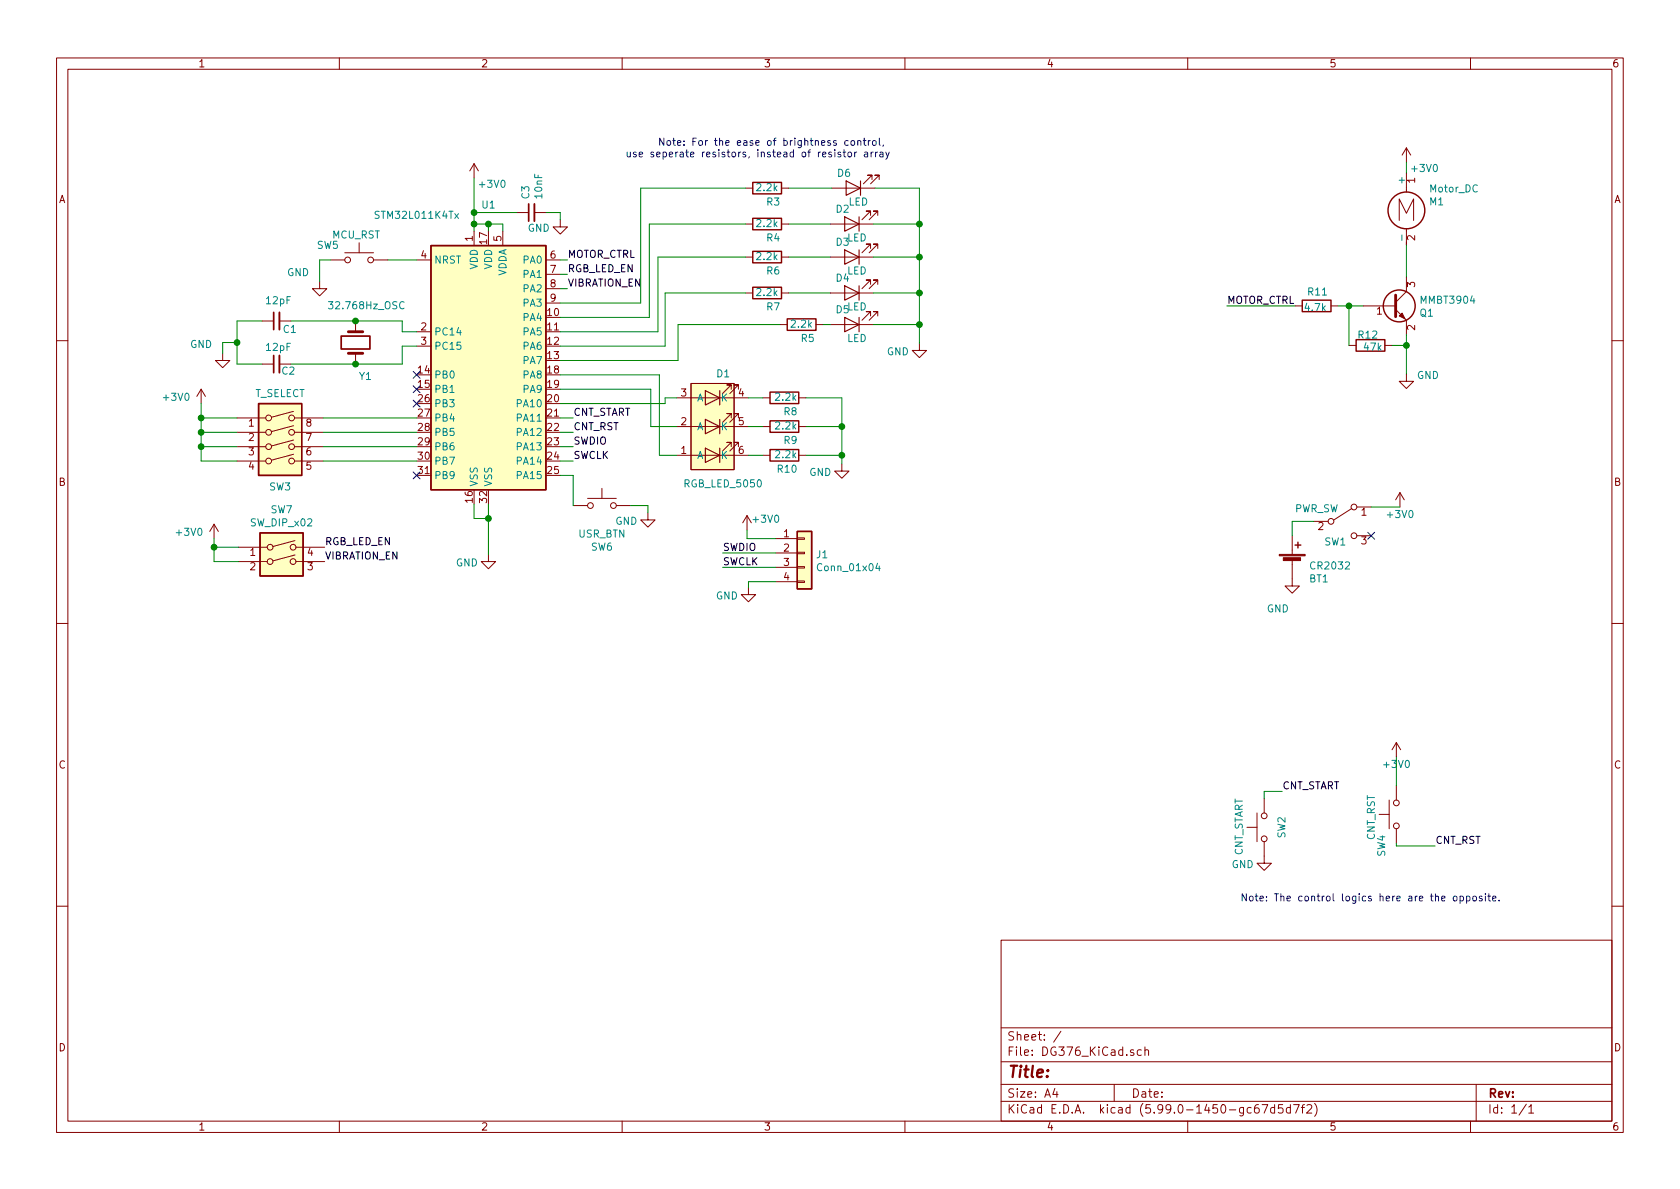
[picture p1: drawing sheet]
<svg xmlns="http://www.w3.org/2000/svg" width="297mm" height="210mm" viewBox="0 0 297 210" stroke-linecap="round" stroke-linejoin="round" font-family="sans-serif">
<g fill="none" stroke="#840000" stroke-width=".18">
<path d="M10 10.2h277v190.1h-277zM12 12.2h273v186.1h-273zM60 10.2v2M110 10.2v2M160 10.2v2M210 10.2v2M260 10.2v2M83.8 29l-.7 1.2M83.8 29v2.5M83.8 29l.8 1.2M91.4 37.6h2.1M94.5 37.6h2"/>
<path d="M99.1 38.9v1.2h1.2l-1.2 1.3-1.3-1.3h1.3M131.8 39.6h1.3M131.8 33.3h1.3M138.2 39.6h1.2M138.2 33.3h1.2M146.8 39.6h7.6M147.1 33.3h7.6M153.9 38.1v-.8h-.7h.7l-1.5 1.6M154.2 31.7v-.7h-.8h.8l-1.5 1.5M155.2 38.1v-.8h-.8h.8l-1.5 1.6M155.4 31.7v-.7h-.7h.7l-1.5 1.5M247.4 39v-3.8l1.3 2.5 1.2-2.5v3.8"/>
<path d="M248.7 26.2l-.8 1.2M248.7 26.2v2.5M248.7 30.6v3.4M248.7 26.2l.7 1.2M46.4 56.8h2M49.4 56.8h2M56.5 49.8v1.2h1.3l-1.3 1.3-1.3-1.3h1.3M58.4 46h2.6M61 44.7h5M62.9 56.8v1.9M63.5 42.9v1.8M66 46h2.6"/>
<path d="M73.7 46h2.5M73.7 58.7h2.5M83.8 40.9v2.5M88.9 40.9v2.5M96.5 46h2.6M96.5 48.5h2.6M96.5 51h2.6M96.5 53.6h2.6M96.5 58.7h2.6M131.8 45.5h1.3M131.8 51.8h1.3M137.9 57.4h1.3"/>
<path d="M138.2 45.5h1.2M138.2 51.8h1.2M144.3 57.4h1.2M146.8 45.5h7.6M146.8 51.8h7.6M146.8 57.4h7.6M153.9 50.3v-.8h-.7h.7l-1.5 1.5M153.9 55.9v-.8h-.7h.7l-1.5 1.5M153.9 43.9v-.7h-.7h.7l-1.5 1.5M155.2 50.3v-.8h-.8h.8l-1.5 1.5M155.2 55.9v-.8h-.8h.8l-1.5 1.5M155.2 43.9v-.7h-.8h.8l-1.5 1.5"/>
<path d="M229 54.1h1.3M235.3 54.1h1.3M241 54.1h5.8M246.8 54.7l1.9 1.9v2.6M248.7 40.5v2.8M248.7 49v2.6l-1.9 1.9M10 60.2h2M35.6 68.8l-.8 1.3M35.6 68.8v2.6M35.6 68.8l.7 1.3M39.4 62.5v1.2h1.2l-1.2 1.3-1.3-1.3h1.3M41.9 73.9h5.1"/>
<path d="M41.9 76.4h5.1M41.9 79h5.1M46.4 64.4h2M51.9 77.8l-3.9 1.1M51.9 75.3l-3.9 1M51.9 72.7l-3.9 1.1M52.1 73.9h5M52.1 76.4h5M52.1 79h5M62.9 62.5v1.9M73.7 61.2h2.5M96.5 73.9h2.6"/>
<path d="M119.6 75.4h12.7M119.6 70.4h12.7M122.2 67.8h7.6v15.3h-7.6zM129.3 79v-.8h-.8h.8l-1.5 1.6M129.3 73.9v-.8h-.8h.8l-1.5 1.6M129.3 68.8v-.7h-.8h.8l-1.5 1.5M130.6 79v-.8h-.8h.8l-1.6 1.6M130.6 73.9v-.8h-.8h.8l-1.6 1.6M130.6 68.8v-.7h-.8h.8l-1.6 1.5M134.9 75.4h1.2M134.9 70.4h1.2M141.2 75.4h1.3"/>
<path d="M141.2 70.4h1.3M162.6 60.7v1.3h1.2l-1.2 1.2-1.3-1.2h1.3M238.5 61.1h1.3M244.9 61.1h1.2M248.7 66.2v1.2h1.2l-1.2 1.3-1.3-1.3h1.3M285 60.2h2M37.8 92.7l-.7 1.3M37.8 92.7v2.5M37.8 92.7l.8 1.3M41.9 81.5h5.1M42.2 96.8h5M42.2 99.3h5"/>
<path d="M51.9 80.3l-3.9 1.1M52.1 81.5h5M52.1 98.1l-3.8 1.1M52.1 95.6l-3.8 1M52.3 96.8h5.1M52.3 99.3h5.1M73.7 84.1h2.5M86.4 98v1.3h1.2l-1.2 1.3-1.3-1.3h1.3M101.3 89.4h2.6M103.9 88.1h5.1M106.4 86.4v1.7M109 89.4h2.5"/>
<path d="M114.6 90.7v1.2h1.2l-1.2 1.3-1.3-1.3h1.3M119.6 80.5h12.7M132.1 91.2l-.8 1.3M132.1 91.2v2.5M132.1 91.2l.7 1.3M134.9 80.5h1.2M137.2 95.2h3.8M137.2 97.8h3.8M141 95.1h1.2v.3h-1.2zM141 97.7h1.2v.2h-1.2zM141.2 80.5h1.3M148.8 82v1.3h1.3l-1.3 1.3-1.2-1.3h1.2"/>
<path d="M228.5 99.1v4.5h1.2l-1.2 1.3-1.3-1.3h1.3M228.5 94.7v3.3M232.3 92.2h2.5M239 89.9l-3.2 2M239.9 89.7h2.5M239.9 94.7h2.5M247.5 87.1l-.7 1.3M247.5 87.1v2.6M247.5 87.1l.8 1.3M10 110.2h2M132.3 103.9v1.3h1.3l-1.3 1.2-1.2-1.2h1.2M137.2 100.3h3.8"/>
<path d="M137.2 102.9h3.8M141 102.7h1.2v.3h-1.2zM141 100.2h1.2v.3h-1.2zM285 110.2h2M246.9 131.3l-.8 1.3M246.9 131.3v2.6M246.9 138.9v2.6M246.9 131.3l.7 1.3M220.5 146.3h1.7M222.2 143.8v5M223.5 148.8v3.8h1.3l-1.3 1.3-1.3-1.3h1.3M223.5 141.2v2.6"/>
<path d="M243.8 144h1.8M245.6 141.5v5.1M246.9 146.6v2.5M10 160.2h2M177 166.3h108v32h-108zM285 160.2h2M60 198.3v2M110 198.3v2M160 198.3v2M177 194.8h108M177 191.8h108M177 187.8h108"/>
<path d="M177 181.8h108M186.5 192.5l-.4 1h1M186.9 193v1M187.6 182.4l-1.3 1.9M197 191.8v3M200.4 185.7l-.3-.1-.2 .2v.3l.5 .1v.4h-.5M201.8 185.7l-.4-.1-.3 .3v.4l.1 .3h.6M202.4 185.8l.2-.2 .4 .1 .1 .9M202.4 185.1v1.5M210 198.3v2M222.5 195.3a.59 .59 0 0 0-.7 .7v.5l.1 .3h.5l.2-.1v-.5l-.1-.2-.4-.1-.3 .3M223.1 195.3h1l-.6 1.5"/>
<path d="M225.4 195.9l-.5-.1-.3 .3v.4l.2 .3h.6M225.4 195.3v1.5M226.8 195.3h-.7l-.1 .7 .2-.1 .5 .1 .2 .2-.1 .5-.2 .1-.6-.1M228.1 195.9l-.4-.1-.3 .3v.4l.2 .3h.5M228.1 195.3v1.5M228.7 195.3h1l-.6 1.5M230.1 195.8h.5M230.6 195.3l-.3 .2v1.3M231.1 195.5l.5-.2 .3 .2v.3l-.9 1h.9M232.4 195.1a1.72 1.72 0 0 1 0 2.3M260 198.3v2M261 191.8v6.5"/>
<path d="M269.9 195.3l-1.3 1.9M270.3 195.8l.4-.5v1.5M270.3 196.8h.9"/>
<circle cx="61.5" cy="46" r=".51"/>
<circle cx="65.5" cy="46" r=".51"/>
<circle cx="47.5" cy="79" r=".51"/>
<circle cx="47.5" cy="73.9" r=".51"/>
<circle cx="47.5" cy="76.4" r=".51"/>
<circle cx="51.6" cy="79" r=".51"/>
<circle cx="51.6" cy="76.4" r=".51"/>
<circle cx="51.6" cy="73.9" r=".51"/>
<circle cx="47.5" cy="81.5" r=".51"/>
<circle cx="47.8" cy="99.3" r=".51"/>
<circle cx="47.8" cy="96.8" r=".51"/>
<circle cx="51.6" cy="81.5" r=".51"/>
<circle cx="51.8" cy="99.3" r=".51"/>
<circle cx="51.8" cy="96.8" r=".51"/>
<circle cx="104.4" cy="89.4" r=".51"/>
<circle cx="108.5" cy="89.4" r=".51"/>
<circle cx="235.3" cy="92.2" r=".51"/>
<circle cx="239.4" cy="94.7" r=".51"/>
<circle cx="239.4" cy="89.7" r=".51"/>
<circle cx="223.5" cy="148.3" r=".51"/>
<circle cx="223.5" cy="144.3" r=".51"/>
<circle cx="246.9" cy="142" r=".51"/>
<circle cx="246.9" cy="146" r=".51"/>
</g>
<g fill="none" stroke="#840000" stroke-width=".25">
<path d="M133.1 32.3h5.1v2h-5.1zM133.1 38.6h5.1v2h-5.1zM76.2 43.4h20.3v43.2h-20.3zM133.1 44.4h5.1v2.1h-5.1zM133.1 50.8h5.1v2h-5.1zM139.2 56.4h5.1v2h-5.1zM230.3 53.1h5v2h-5zM45.7 71.4h7.6v12.7h-7.6zM136.1 79.5h5.1v2h-5.1zM136.1 74.4h5.1v2h-5.1zM136.1 69.3h5.1v2.1h-5.1zM239.8 60.1h5.1v2h-5.1z"/>
<path d="M46 94.2h7.6v7.6h-7.6zM141 94h2.5v10.1h-2.5zM229 96.4h1M229.5 95.9v1"/>
<circle cx="248.7" cy="37.2" r="3.3"/>
<circle cx="247.4" cy="54.1" r="2.82"/>
</g>
<g fill="#ffffc2" stroke="#ffffc2" stroke-width=".18">
<path d="M141 94h2.5v10.1h-2.5z"/>
<path d="M122.2 67.8h7.6v15.3h-7.6z"/>
<path d="M46 94.2h7.6v7.6h-7.6z"/>
<path d="M76.2 43.4h20.3v43.2h-20.3z"/>
<path d="M45.7 71.4h7.6v12.7h-7.6z"/>
</g>
<path d="M80.4 37.8l.7 .8M81.1 37.8l-.7 .8M155.2 99.6l-.3 .9h.7M155.5 100.1v.8" fill="none" stroke="#008484" stroke-width=".18"/>
<g fill="none" stroke="#840000" stroke-width=".2">
<path d="M149.4 38.3l2.5 1.3-2.5 1.3zM149.6 32l2.5 1.3-2.5 1.2zM151.9 38.3v2.6M152.1 32v2.5M149.4 50.5l2.5 1.3-2.5 1.3zM149.4 56.1l2.5 1.3-2.5 1.3zM149.4 44.2l2.5 1.3-2.5 1.2zM151.9 44.2v2.5M151.9 50.5v2.6M151.9 56.1v2.6M124.7 79.2l2.6 1.3-2.6 1.3zM124.7 74.2l2.6 1.2-2.6 1.3z"/>
<path d="M124.7 69.1l2.6 1.3-2.6 1.2zM127.3 69.1v2.5M127.3 74.2v2.5M127.3 79.2v2.6"/>
</g>
<path d="M93.5 36.1v3M48.4 55.2v3.1M60.3 59.4h5.1v2.3h-5.1zM48.4 62.9v3" fill="none" stroke="#840000" stroke-width=".3"/>
<path d="M61.6 58.7h2.5M246.8 52.2v3.8M61.6 62.5h2.5" fill="none" stroke="#840000" stroke-width=".51"/>
<path d="M94.5 36.1v3M49.4 55.2v3.1M49.4 62.9v3" fill="none" stroke="#840000" stroke-width=".33"/>
<g fill="#840000" stroke="#840000" stroke-width=".18">
<path d="M247.4 55.9l.5-.5 .5 1z"/>
<path d="M226.2 98h4.6v.3h-4.6z"/>
<path d="M226.9 98.6h3v.5h-3z"/>
</g>
<g fill="none" stroke="#0000c2" stroke-width=".18">
<path d="M110.9 26.9l.1 .8h.3l.1-.1M111.4 26.9v.8M112.5 27l-.3-.1-.2 .2v.2l.5 .1v.3h-.5M113 27.3l.6-.1v-.2l-.4-.1-.2 .2 .1 .6h.5M115.6 27l-.3-.1-.2 .2v.2l.5 .1v.3h-.5M116.1 27.3l.6-.1-.1-.2-.3-.1-.2 .2 .1 .6h.4M117.4 24.4v1.3l-.8-1.3v1.3M118 24.9h.3l.3 .2v.4l-.3 .2-.3-.1-.1-.1zM118.9 24.9h.5M119.1 24.4v1.1l.3 .2M119.8 25.3l.6-.1-.1-.3h-.3l-.2 .1v.6h.5M120.9 25.6v.1"/>
<path d="M120.9 24.9v.1M154.3 25l.2-.1 .4 .1v.5l-.1 .1-.3 .1-.2-.1zM155.2 26.9l-.4 .2M155.5 24.4v1.1l.2 .2M155.6 27h.5v.7M156.1 27.2l-.4 .1-.2 .1 .2 .3h.4M156.2 25.6l-.1 .3M156.6 26.9l.3 .8M157.2 26.9l-.4 1.1-.2 .2M220.4 158v1.3l-.8-1.3v1.3M221 158.6l.1-.1 .4 .1 .1 .5-.2 .2h-.3l-.1-.1zM221.9 158.5h.5"/>
<path d="M222.1 158v1.1l.3 .2M222.8 158.9l.6-.1-.1-.3h-.3l-.2 .2v.6h.5M223.9 159.2v.1M223.9 158.5v.2M225.3 158h.7M225.7 158v1.3M263.1 158.5h.4M263.2 158v1.1l.3 .2M263.9 158.9l.6-.1-.1-.3h-.3l-.2 .2 .1 .6h.4M265.1 159.2v.1"/>
</g>
<g fill="none" stroke="#008400" stroke-width=".18">
<path d="M83.8 39.6h5.1v1.3M83.8 37.6h7.6M83.8 31.5v9.4M86.4 39.6v1.3M96.5 37.6h2.6v1.3M131.8 39.6h-17v16.5h-15.7M131.8 33.3h-18.5v20.3h-14.2M139.4 39.6h7.4M139.4 33.3h7.7M154.4 39.6h8.2M154.7 33.3h7.9v27.4M248.7 28.7v1.9"/>
<path d="M46.4 56.8h-4.5v7.6h4.5M51.4 56.8h19.7v1.9h2.6M58.4 46h-1.9v3.8M68.6 46h5.1M99.1 46h1.2M99.1 48.5h1.2M99.1 51h1.2M131.8 51.8h-14.2v9.4h-18.5M131.8 45.5h-15.5v13.2h-17.2M137.9 57.4h-18v6.3h-20.8M139.4 45.5h7.4M139.4 51.8h7.4"/>
<path d="M145.5 57.4h1.3M154.4 57.4h8.2M154.4 45.5h8.2M154.4 51.8h8.2M216.9 54.1h12.1M236.6 54.1h4.4M238.5 54.1v7M248.7 43.3v5.7M248.7 59.2v7M35.6 73.9h6.3M35.6 76.4h6.3M35.6 79h6.3"/>
<path d="M35.6 71.4v10.1h6.3M41.9 60.6h-2.5v1.9M57.1 73.9h16.6M57.1 76.4h16.6M57.1 79h16.6M73.7 61.2h-2.6v3.2h-19.7M99.1 68.8h16v6.6h4.5M99.1 73.9h2.2M99.1 66.3h17.5v14.2h3M99.1 76.4h2.2M99.1 79h2.2M119.6 70.4h-2v1h-18.5"/>
<path d="M132.3 75.4h2.6M132.3 70.4h2.6M142.5 75.4h6.3M142.5 70.4h6.3v11.6M246.1 61.1h2.6M37.8 95.2v4.1h4.4M37.8 96.8h4.4M57.1 81.5h16.6M83.8 89.1v2.6h2.6M86.4 89.1v8.9M99.1 81.5h2.2M99.1 84.1h2.2v5.3"/>
<path d="M111.5 89.4h3.1v1.3M127.8 97.8h9.4M132.1 93.7v1.5h5.1M132.3 80.5h2.6M142.5 80.5h6.3M232.3 92.2h-3.8v2.5M242.4 89.7h5.1M127.8 100.3h9.4M137.2 102.9h-4.9v1M226.7 139.9h-3.2v1.3M246.9 133.9v5M246.9 149.1v.5h6.8"/>
</g>
<path d="M73.1 65.7l1.2 1.2M73.1 68.2l1.2 1.2M73.1 70.8l1.2 1.2M74.3 65.7l-1.2 1.2M74.3 68.2l-1.2 1.2M74.3 70.8l-1.2 1.2M73.1 83.5l1.2 1.2M74.3 83.5l-1.2 1.2M241.8 94.1l1.3 1.2M243.1 94.1l-1.3 1.2" fill="none" stroke="#000084" stroke-width=".18"/>
<g fill="#008400" stroke="#008400" stroke-width=".18">
<circle cx="148.8" cy="80.5" r=".51"/>
<circle cx="148.8" cy="75.4" r=".51"/>
<circle cx="35.6" cy="76.4" r=".51"/>
<circle cx="35.6" cy="79" r=".51"/>
<circle cx="41.9" cy="60.6" r=".51"/>
<circle cx="35.6" cy="73.9" r=".51"/>
<circle cx="37.8" cy="96.8" r=".51"/>
<circle cx="83.8" cy="39.6" r=".51"/>
<circle cx="62.9" cy="56.8" r=".51"/>
<circle cx="86.4" cy="39.6" r=".51"/>
<circle cx="83.8" cy="37.6" r=".51"/>
<circle cx="86.4" cy="91.7" r=".51"/>
<circle cx="162.6" cy="57.4" r=".51"/>
<circle cx="238.5" cy="54.1" r=".51"/>
<circle cx="248.7" cy="61.1" r=".51"/>
<circle cx="62.9" cy="64.4" r=".51"/>
<circle cx="162.6" cy="45.5" r=".51"/>
<circle cx="162.6" cy="39.6" r=".51"/>
<circle cx="162.6" cy="51.8" r=".51"/>
</g>
<text font-size="2.8" fill="#840000" x="178" y="190.6">Title:</text>
<g font-size="2.1" fill="#840000">
<text x="178" y="184">Sheet: /</text>
<text x="178" y="186.7">File: DG376_KiCad.sch</text>
<text x="178" y="196.9">KiCad E.D.A. kicad (5.99.0-1450-gc67d5d7f2)</text>
<text x="178" y="194.1">Size: A4</text>
<text x="200" y="194.1">Date:</text>
<text x="263" y="194.1">Rev:</text>
<text x="263" y="196.9">Id: 1/1</text>
</g>
<g font-size="1.8" fill="#840000">
<text x="35" y="11.9">1</text>
<text x="85" y="11.9">2</text>
<text x="135" y="11.9">3</text>
<text x="185" y="11.9">4</text>
<text x="235" y="11.9">5</text>
<text x="285" y="11.9">6</text>
<text x="10.3" y="35.9">A</text>
<text x="250.2" y="32.4" transform="rotate(-90 250.2 32.4)">1</text>
<text x="285.3" y="35.9">A</text>
<text x="74.4" y="45.7">4</text>
<text x="83.6" y="42.7" transform="rotate(-90 83.6 42.7)">1</text>
<text x="86.1" y="43.1" transform="rotate(-90 86.1 43.1)">17</text>
<text x="88.6" y="42.7" transform="rotate(-90 88.6 42.7)">5</text>
<text x="97.3" y="45.7">6</text>
<text x="250.2" y="42.5" transform="rotate(-90 250.2 42.5)">2</text>
<text x="97.3" y="48.3">7</text>
<text x="97.3" y="50.8">8</text>
<text x="97.3" y="53.3">9</text>
<text x="250.2" y="50.8" transform="rotate(-90 250.2 50.8)">3</text>
<text x="74.4" y="58.4">2</text>
<text x="96.8" y="55.9">10</text>
<text x="96.8" y="58.4">11</text>
<text x="243.4" y="55.6">1</text>
<text x="250.2" y="58.4" transform="rotate(-90 250.2 58.4)">2</text>
<text x="74.4" y="61">3</text>
<text x="96.8" y="61">12</text>
<text x="96.8" y="63.5">13</text>
<text x="73.9" y="66">14</text>
<text x="73.9" y="68.6">15</text>
<text x="73.9" y="71.1">26</text>
<text x="96.8" y="71.1">20</text>
<text x="96.8" y="66">18</text>
<text x="96.8" y="68.6">19</text>
<text x="120.4" y="70.1">3</text>
<text x="130.6" y="70.1">4</text>
<text x="44" y="75.4">1</text>
<text x="44" y="78">2</text>
<text x="54.1" y="78">7</text>
<text x="54.1" y="75.4">8</text>
<text x="73.9" y="73.7">27</text>
<text x="73.9" y="76.2">28</text>
<text x="96.8" y="73.7">21</text>
<text x="96.8" y="76.2">22</text>
<text x="120.4" y="75.2">2</text>
<text x="130.6" y="75.2">5</text>
<text x="44" y="80.5">3</text>
<text x="44" y="83.1">4</text>
<text x="54.1" y="83.1">5</text>
<text x="54.1" y="80.5">6</text>
<text x="73.9" y="78.7">29</text>
<text x="73.9" y="81.3">30</text>
<text x="73.9" y="83.8">31</text>
<text x="96.8" y="78.7">23</text>
<text x="96.8" y="81.3">24</text>
<text x="96.8" y="83.8">25</text>
<text x="120.4" y="80.3">1</text>
<text x="130.6" y="80.3">6</text>
<text x="10.3" y="85.9">B</text>
<text x="83.6" y="88.9" transform="rotate(-90 83.6 88.9)">16</text>
<text x="86.1" y="88.9" transform="rotate(-90 86.1 88.9)">32</text>
<text x="285.3" y="85.9">B</text>
<text x="138.6" y="95">1</text>
<text x="233.1" y="93.7">2</text>
<text x="240.7" y="91.2">1</text>
<text x="44.2" y="98.3">1</text>
<text x="44.2" y="100.8">2</text>
<text x="54.4" y="100.8">3</text>
<text x="54.4" y="98.3">4</text>
<text x="138.6" y="97.5">2</text>
<text x="138.6" y="100.1">3</text>
<text x="240.7" y="96.3">3</text>
<text x="138.6" y="102.6">4</text>
<text x="10.3" y="135.9">C</text>
<text x="285.3" y="135.9">C</text>
<text x="10.3" y="185.9">D</text>
<text x="285.3" y="185.9">D</text>
<text x="35" y="199.9">1</text>
<text x="85" y="199.9">2</text>
<text x="135" y="199.9">3</text>
<text x="185" y="199.9">4</text>
<text x="235" y="199.9">5</text>
<text x="285" y="199.9">6</text>
</g>
<g font-size="1.8" fill="#0000c2">
<text x="117.6" y="27.8">use seperate resistors, instead of resistor array</text>
<text x="122.9" y="25.8">Note: For the ease of brightness control,</text>
<text x="226.3" y="159.4">Note: The control logics here are the opposite.</text>
</g>
<g font-size="1.8" fill="#008484">
<text x="84.9" y="33.2">+3V0</text>
<text x="93.6" y="35.1" transform="rotate(-90 93.6 35.1)">C3</text>
<text x="95.9" y="35" transform="rotate(-90 95.9 35)">10nF</text>
<text x="133.9" y="33.8">2.2k</text>
<text x="148.1" y="31.3">D6</text>
<text x="248.4" y="32.4" transform="rotate(-90 248.4 32.4)">+</text>
<text x="249.8" y="30.4">+3V0</text>
<text x="252.8" y="34">Motor_DC</text>
<text x="66.6" y="38.7">STM32L011K4Tx</text>
<text x="85.2" y="36.9">U1</text>
<text x="93.3" y="41">GND</text>
<text x="133.9" y="40.1">2.2k</text>
<text x="135.6" y="36.3">R3</text>
<text x="147.8" y="37.6">D2</text>
<text x="150" y="36.3">LED</text>
<text x="252.8" y="36.3">M1</text>
<text x="56" y="44">SW5</text>
<text x="58.7" y="42.2">MCU_RST</text>
<text x="76.7" y="46.6">NRST</text>
<text x="84.5" y="47.7" transform="rotate(-90 84.5 47.7)">VDD</text>
<text x="87" y="47.7" transform="rotate(-90 87 47.7)">VDD</text>
<text x="92.6" y="46.6">PA0</text>
<text x="133.9" y="46">2.2k</text>
<text x="135.6" y="42.7">R4</text>
<text x="147.8" y="43.4">D3</text>
<text x="149.7" y="42.7">LED</text>
<text x="248.4" y="42.3" transform="rotate(-90 248.4 42.3)">-</text>
<text x="47.1" y="53.8">12pF</text>
<text x="50.7" y="48.8">GND</text>
<text x="89.5" y="48.9" transform="rotate(-90 89.5 48.9)">VDDA</text>
<text x="92.6" y="49.1">PA1</text>
<text x="92.6" y="51.7">PA2</text>
<text x="133.9" y="52.3">2.2k</text>
<text x="135.6" y="48.5">R6</text>
<text x="147.8" y="49.8">D4</text>
<text x="149.7" y="48.5">LED</text>
<text x="231.3" y="52.2">R11</text>
<text x="251.3" y="53.7">MMBT3904</text>
<text x="50.1" y="58.9">C1</text>
<text x="58.6" y="54.7">32.768Hz_OSC</text>
<text x="76.7" y="59.3">PC14</text>
<text x="92.6" y="54.2">PA3</text>
<text x="92.6" y="56.8">PA4</text>
<text x="92.6" y="59.3">PA5</text>
<text x="135.6" y="54.9">R7</text>
<text x="140" y="57.9">2.2k</text>
<text x="147.8" y="55.4">D5</text>
<text x="149.7" y="54.9">LED</text>
<text x="230.8" y="55">4.7k</text>
<text x="240.2" y="59.9">R12</text>
<text x="251.1" y="56">Q1</text>
<text x="33.6" y="61.5">GND</text>
<text x="47.1" y="62">12pF</text>
<text x="76.7" y="61.8">PC15</text>
<text x="92.6" y="61.8">PA6</text>
<text x="92.6" y="64.4">PA7</text>
<text x="141.7" y="60.5">R5</text>
<text x="149.7" y="60.5">LED</text>
<text x="156.8" y="62.8">GND</text>
<text x="241.2" y="62">47k</text>
<text x="29" y="70.9">+3V0</text>
<text x="45" y="70.2">T_SELECT</text>
<text x="49.8" y="66.2">C2</text>
<text x="63.5" y="67.2">Y1</text>
<text x="76.7" y="66.9">PB0</text>
<text x="76.7" y="69.5">PB1</text>
<text x="92.6" y="66.9">PA8</text>
<text x="92.6" y="69.5">PA9</text>
<text x="123.2" y="71">A</text>
<text x="126.7" y="66.7">D1</text>
<text x="127.5" y="71">K</text>
<text x="137.2" y="70.9">2.2k</text>
<text x="250.5" y="67">GND</text>
<text x="76.7" y="72">PB3</text>
<text x="76.7" y="74.5">PB4</text>
<text x="76.7" y="77.1">PB5</text>
<text x="91.6" y="72">PA10</text>
<text x="91.6" y="74.5">PA11</text>
<text x="91.6" y="77.1">PA12</text>
<text x="123.2" y="76.1">A</text>
<text x="127.5" y="76.1">K</text>
<text x="137.2" y="75.9">2.2k</text>
<text x="138.6" y="73.4">R8</text>
<text x="76.7" y="79.6">PB6</text>
<text x="76.7" y="82.2">PB7</text>
<text x="91.6" y="79.6">PA13</text>
<text x="91.6" y="82.2">PA14</text>
<text x="123.2" y="81.1">A</text>
<text x="127.5" y="81.1">K</text>
<text x="137.2" y="81">2.2k</text>
<text x="137.5" y="83.6">R10</text>
<text x="138.6" y="78.5">R9</text>
<text x="47.6" y="86.7">SW3</text>
<text x="76.7" y="84.7">PB9</text>
<text x="84.5" y="86.1" transform="rotate(-90 84.5 86.1)">VSS</text>
<text x="87" y="86.1" transform="rotate(-90 87 86.1)">VSS</text>
<text x="91.6" y="84.7">PA15</text>
<text x="121.2" y="86.2">RGB_LED_5050</text>
<text x="143.1" y="84.2">GND</text>
<text x="31.3" y="94.7">+3V0</text>
<text x="44.4" y="93.1">SW_DIP_x02</text>
<text x="47.9" y="90.8">SW7</text>
<text x="102.2" y="95">USR_BTN</text>
<text x="108.8" y="92.8">GND</text>
<text x="133.3" y="92.4">+3V0</text>
<text x="228.8" y="90.6">PWR_SW</text>
<text x="245.4" y="91.6">+3V0</text>
<text x="80.6" y="100.2">GND</text>
<text x="104.5" y="97.4">SW6</text>
<text x="144.4" y="98.7">J1</text>
<text x="144.8" y="101">Conn_01x04</text>
<text x="231.9" y="100.7">CR2032</text>
<text x="234.2" y="96.4">SW1</text>
<text x="126.6" y="106">GND</text>
<text x="231.5" y="103">BT1</text>
<text x="224" y="108.3">GND</text>
<text x="244.8" y="135.8">+3V0</text>
<text x="227.3" y="148.2" transform="rotate(-90 227.3 148.2)">SW2</text>
<text x="243.1" y="148.6" transform="rotate(-90 243.1 148.6)">CNT_RST</text>
<text x="217.7" y="153.5">GND</text>
<text x="219.7" y="151.5" transform="rotate(-90 219.7 151.5)">CNT_START</text>
<text x="244.9" y="151.5" transform="rotate(-90 244.9 151.5)">SW4</text>
</g>
<g font-size="1.8">
<text x="100.3" y="45.6">MOTOR_CTRL</text>
<text x="100.3" y="50.7">VIBRATION_EN</text>
<text x="100.3" y="48.1">RGB_LED_EN</text>
<text x="216.9" y="53.7">MOTOR_CTRL</text>
<text x="101.3" y="76.1">CNT_RST</text>
<text x="101.3" y="73.5">CNT_START</text>
<text x="101.3" y="81.1">SWCLK</text>
<text x="101.3" y="78.6">SWDIO</text>
<text x="57.4" y="98.9">VIBRATION_EN</text>
<text x="57.4" y="96.4">RGB_LED_EN</text>
<text x="127.8" y="97.4">SWDIO</text>
<text x="127.8" y="99.9">SWCLK</text>
<text x="226.7" y="139.6">CNT_START</text>
<text x="253.7" y="149.2">CNT_RST</text>
</g>
</svg>
